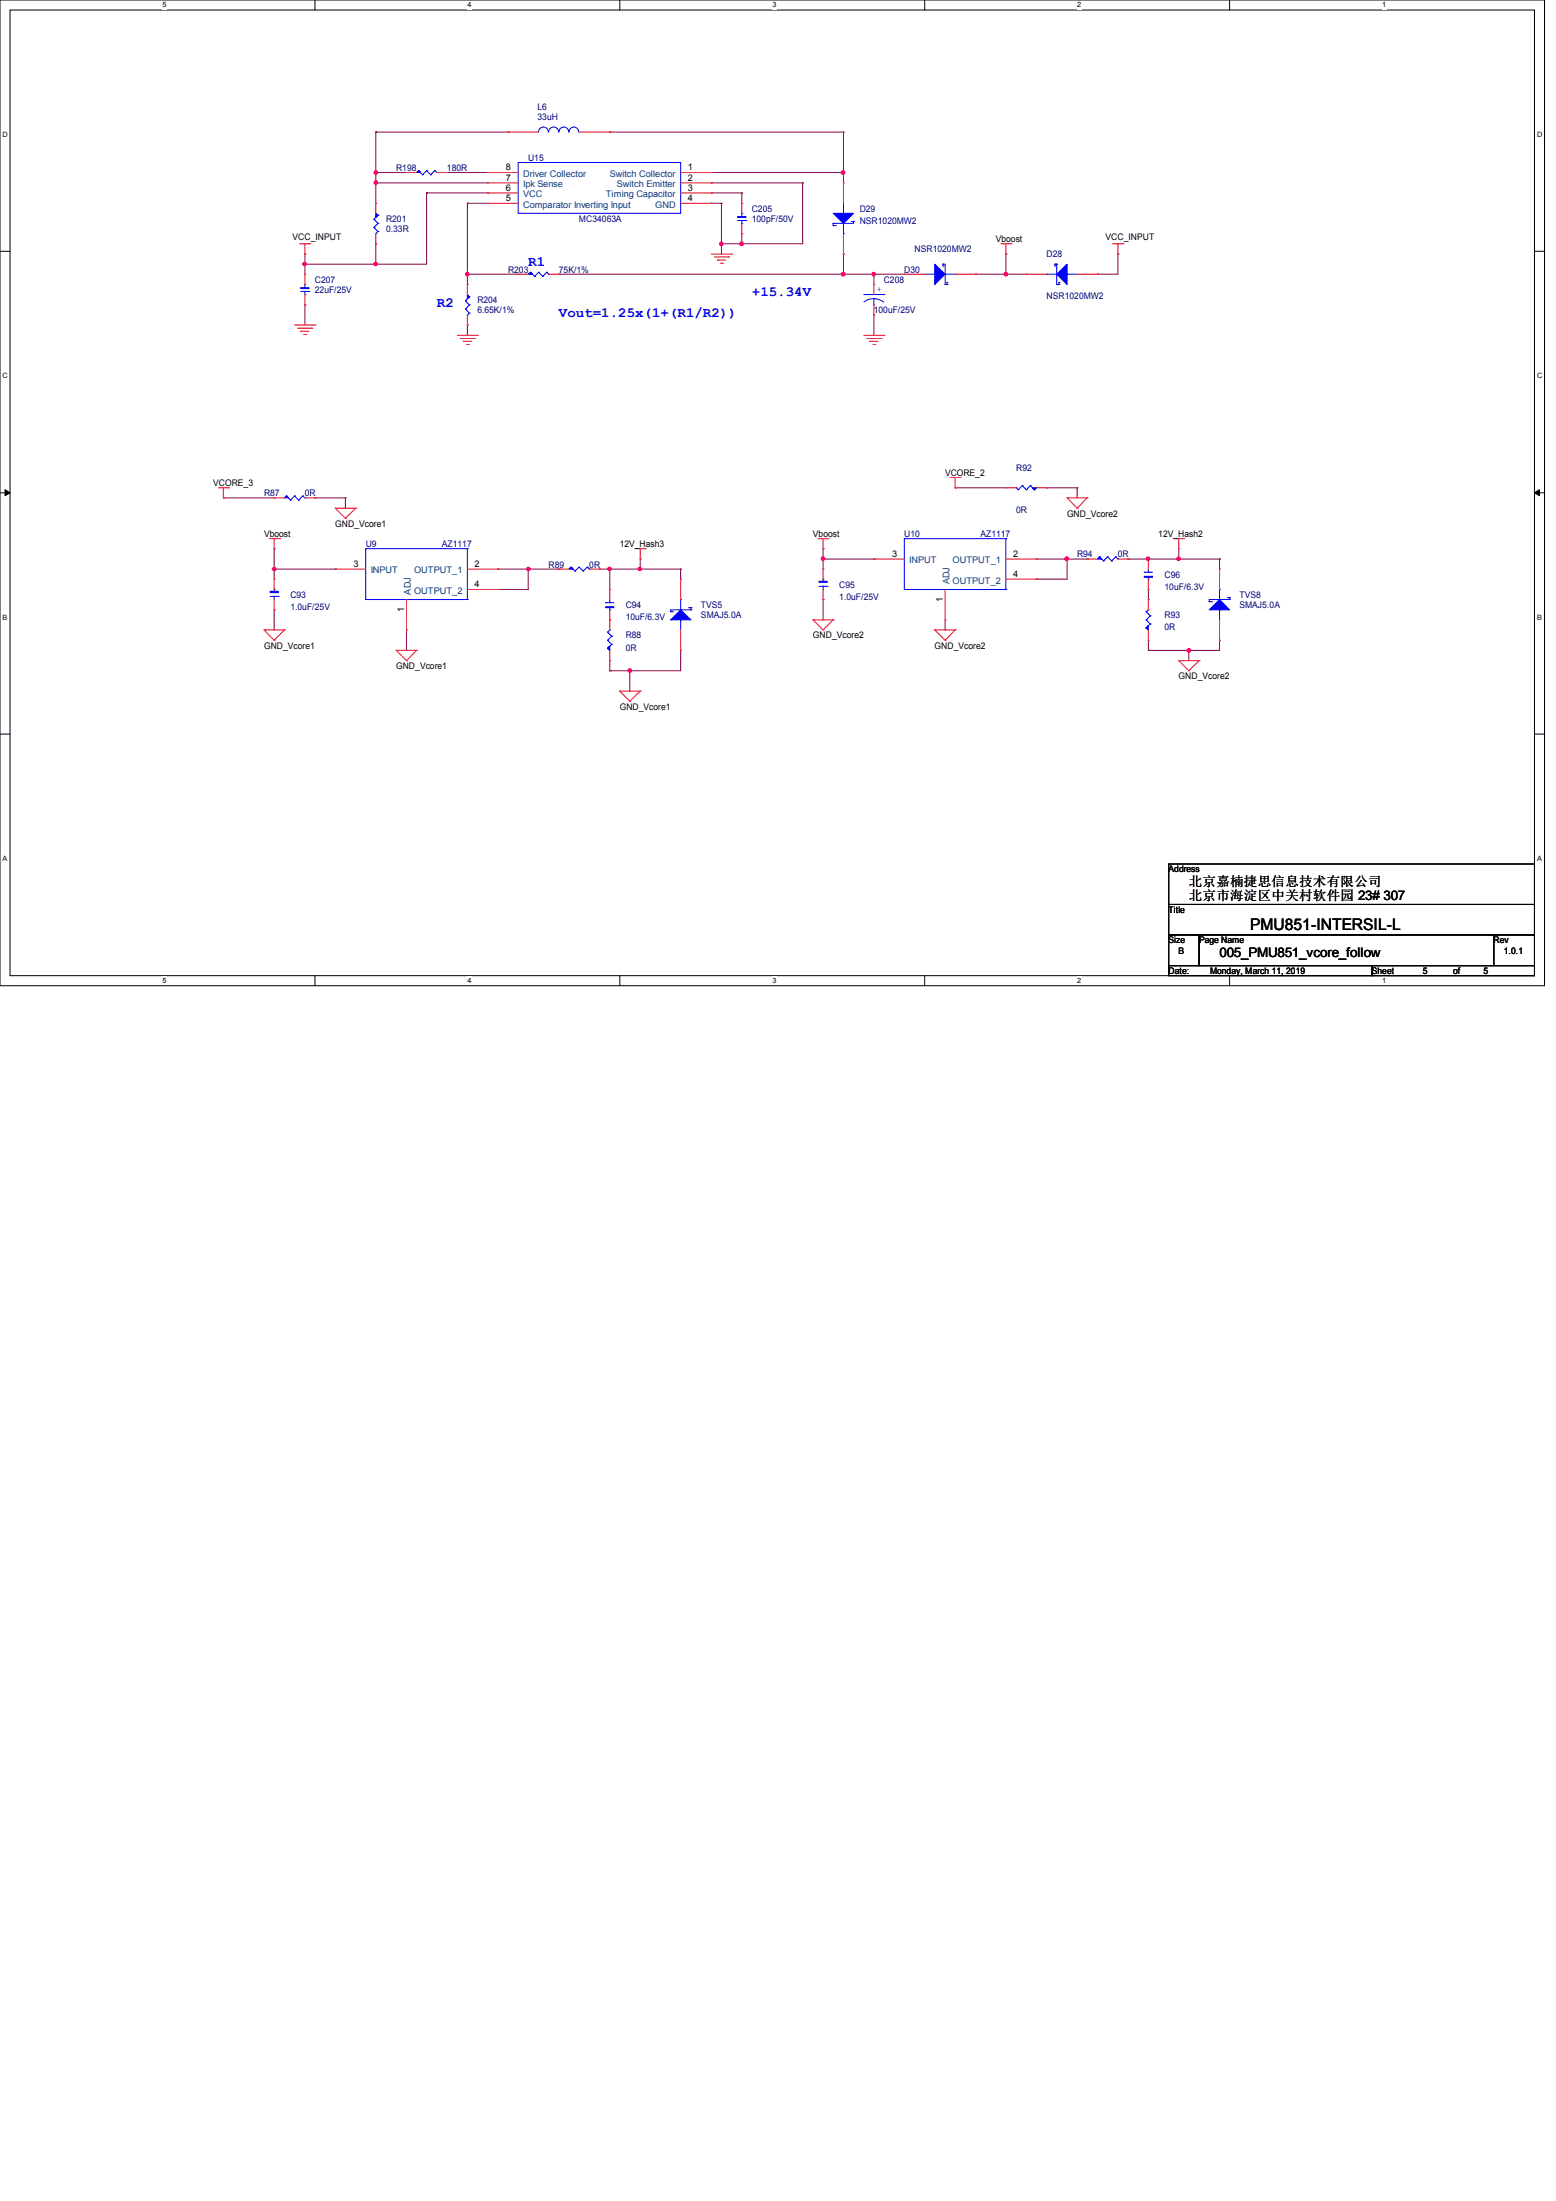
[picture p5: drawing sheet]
<svg xmlns="http://www.w3.org/2000/svg" width="210mm" height="297mm" viewBox="0 0 210 297" stroke-linecap="round" stroke-linejoin="round" font-family="sans-serif">
<path d="M0 0h208.4v133h-208.4zM1.4 1.4h205.7v130.3h-205.7z" fill="none" stroke="#000" stroke-width=".13"/>
<g fill="#fff">
<path d="M21.9 .1h.6v1.1h-.6z"/>
<path d="M21.9 131.8h.6v1.1h-.6z"/>
</g>
<path d="M42.5 0v1.4M42.5 131.7v1.3" fill="none" stroke="#000" stroke-width=".13"/>
<g fill="#fff">
<path d="M63.1 .1h.5v1.1h-.5z"/>
<path d="M63.1 131.8h.5v1.1h-.5z"/>
</g>
<path d="M83.7 0v1.4M83.7 131.7v1.3" fill="none" stroke="#000" stroke-width=".13"/>
<g fill="#fff">
<path d="M104.2 .1h.6v1.1h-.6z"/>
<path d="M104.2 131.8h.6v1.1h-.6z"/>
</g>
<path d="M124.8 0v1.4M124.8 131.7v1.3" fill="none" stroke="#000" stroke-width=".13"/>
<g fill="#fff">
<path d="M145.4 .1h.5v1.1h-.5z"/>
<path d="M145.4 131.8h.5v1.1h-.5z"/>
</g>
<path d="M165.9 0v1.4M165.9 131.7v1.3" fill="none" stroke="#000" stroke-width=".13"/>
<g fill="#fff">
<path d="M186.5 .1h.6v1.1h-.6z"/>
<path d="M186.5 131.8h.6v1.1h-.6z"/>
<path d="M.3 17.6h.8v1.1h-.8z"/>
<path d="M207.4 17.6h.8v1.1h-.8z"/>
<path d="M.3 50.2h.8v1.1h-.8z"/>
<path d="M207.4 50.2h.8v1.1h-.8z"/>
</g>
<path d="M0 33.9h1.4M207.1 33.9h1.3" fill="none" stroke="#000" stroke-width=".13"/>
<g fill="#fff">
<path d="M.3 82.8h.7v1.1h-.7z"/>
<path d="M207.4 82.8h.7v1.1h-.7z"/>
</g>
<path d="M0 66.5h1.4M207.1 66.5h1.3" fill="none" stroke="#000" stroke-width=".13"/>
<path d="M.7 66.1l.7 .4-.7 .4zM207.1 66.5l.7-.4v.8z" fill="#000" stroke="#000" stroke-width=".13"/>
<g fill="#fff">
<path d="M.3 115.3h.7v1.1h-.7z"/>
<path d="M207.4 115.3h.7v1.1h-.7z"/>
</g>
<path d="M0 99.1h1.4M207.1 99.1h1.3M157.7 116.6h49.4v5.4h-49.4zM157.7 122h49.4v4.2h-49.4zM157.7 126.2h4.1v4.1h-4.1zM157.7 130.3h27.5v1.4h-27.5zM161.8 126.2h39.8v4.1h-39.8zM185.2 130.3h21.9v1.4h-21.9zM201.6 126.2h5.5v4.1h-5.5z" fill="none" stroke="#000" stroke-width=".13"/>
<g fill="none" stroke="#800040" stroke-width=".13">
<path d="M50.7 17.8h.1M50.7 17.8v9.6M50.7 17.8h17.9M82.3 17.8h.1M82.3 17.8h31.5M113.8 17.8h.1M113.8 17.8v6.9M41.1 35.6h.1M41.1 34.3h.1M41.1 34.3v2.7M50.7 24.7h.1M50.7 23.3h.1"/>
<path d="M50.7 32.9h.1M50.7 35.6h.1M50.7 24.7h15.1M50.7 32.9v2.7M50.7 23.3h4.2M57.6 26h.1M57.6 26h8.2M57.6 26v9.6h-16.5M60.3 23.3h.1M60.3 23.3h5.5M63.1 37h.1M63.1 27.4h.1"/>
<path d="M63.1 37h6.8M63.1 27.4v11M63.1 27.4h2.7M75.4 37h.1M75.4 37h46.6M96 23.3h.1M96 24.7h.1M96 27.4h.1M96 26h.1M96 24.7h12.3M96 26h4.1M96 23.3h17.8"/>
<path d="M96 27.4h1.4M97.4 32.9h.1M97.4 27.4h.1M97.4 27.4v6.9M100.1 32.9h.1M100.1 31.5h.1M100.1 26h.1M100.1 26v1.4M100.1 31.5v1.4M108.3 24.7h.1M108.3 24.7v8.2h-10.9M113.8 37h.1"/>
<path d="M113.8 23.3h.1M113.8 34.3h.1M113.8 34.3v2.7M117.9 37h.1M117.9 37v1.4M131.7 37h.1M131.7 37h6.8M135.8 37h.1M135.8 34.3h.1M135.8 34.3v2.7M148.1 37h.1M150.9 34.3h.1"/>
<path d="M150.9 34.3v2.7h-2.8M41.1 41.1h.1M41.1 41.1v2.8M63.1 43.9h.1M63.1 43.9v1.4M117.9 42.5h.1M117.9 42.5v2.8M30.1 67.2h.1M30.1 67.2h6.9M37 74h.1M37 76.8h.1M37 76.8h8.3"/>
<path d="M37 74v4.1M42.5 67.2h.1M42.5 67.2h4.1M45.3 76.8h.1M46.6 67.2h.1M46.6 67.2v1.4M67.2 79.5h.1M67.2 76.8h.1M67.2 76.8h8.2M71.3 76.8h.1M71.3 76.8v2.7h-4.1M75.4 76.8h.1"/>
<path d="M80.9 76.8h.1M80.9 76.8h11M82.3 76.8h.1M82.3 76.8v2.7M86.4 76.8h.1M86.4 75.4h.1M86.4 75.4v1.4M91.9 76.8h.1M91.9 76.8v1.3M111.1 74h.1M111.1 75.4h.1M111.1 75.4h6.8"/>
<path d="M111.1 74v2.8M117.9 75.4h.1M128.9 65.8h.1M128.9 65.8h6.9M139.9 75.4h.1M139.9 78.1h.1M139.9 75.4h6.8M141.3 65.8h.1M141.3 65.8h4.1M144 75.4h.1M144 75.4v2.7h-4.1M145.4 65.8h.1"/>
<path d="M145.4 65.8v1.4M146.7 75.4h.1M152.2 75.4h.1M152.2 75.4h12.4M155 79.5v1.4M159.1 75.4h.1M159.1 74v1.4M164.6 75.4h.1M164.6 75.4v1.4M37 82.3h.1M37 82.3v2.7M54.9 87.8h.1"/>
<path d="M54.9 85v2.8M82.3 90.5h.1M82.3 89.2v1.3M85 90.5h.1M85 90.5v2.8M91.9 87.8h.1M91.9 87.8v2.7h-9.6M111.1 80.9h.1M111.1 80.9v2.8M127.6 85h.1M127.6 83.7v1.3M155 80.9h.1"/>
<path d="M155 87.8h.1M155 86.4v1.4M160.4 87.8h.1M160.4 87.8v1.4M164.6 86.4h.1M164.6 86.4v1.4h-9.6"/>
</g>
<g fill="#f0f" stroke="#f0f" stroke-width=".13">
<circle cx="82.3" cy="76.8" r=".24"/>
<circle cx="37" cy="76.8" r=".24"/>
<circle cx="86.4" cy="76.8" r=".24"/>
<circle cx="71.3" cy="76.8" r=".24"/>
<circle cx="144" cy="75.4" r=".25"/>
<circle cx="111.1" cy="75.4" r=".24"/>
<circle cx="154.9" cy="75.4" r=".25"/>
<circle cx="159.1" cy="75.4" r=".24"/>
<circle cx="160.4" cy="87.8" r=".25"/>
<circle cx="85" cy="90.5" r=".24"/>
<circle cx="117.9" cy="37" r=".24"/>
<circle cx="50.7" cy="24.6" r=".25"/>
<circle cx="113.8" cy="23.3" r=".25"/>
<circle cx="50.7" cy="23.3" r=".25"/>
<circle cx="50.7" cy="35.6" r=".24"/>
<circle cx="63" cy="37" r=".24"/>
<circle cx="97.3" cy="32.9" r=".24"/>
<circle cx="100.1" cy="32.9" r=".25"/>
<circle cx="113.8" cy="37" r=".25"/>
<circle cx="41.1" cy="35.6" r=".24"/>
<circle cx="135.8" cy="37" r=".25"/>
</g>
<g fill="none" stroke="#f00" stroke-width=".13">
<path d="M68.6 17.8h.1M68.6 17.8h4.1M78.1 17.8h4.2M82.3 17.8h.1M40.4 32.9h1.4M41.1 34.3h.1M41.1 37h.1M41.1 32.9v1.4M41.1 37v1.4M41.1 39.8v1.3M41.8 32.9h.1M50.7 27.4h.1"/>
<path d="M50.7 32.9h.1M50.7 27.4v1.4M50.7 31.5v1.4M54.9 23.3h.1M54.9 23.3h1.3M59 23.3h1.3M60.3 23.3h.1M63.1 38.4h.1M63.1 38.4v1.4M65.8 23.3h.1M65.8 27.4h.1M65.8 26h.1"/>
<path d="M65.8 24.7h.1M65.8 23.3h4.1M65.8 24.7h4.1M65.8 26h4.1M65.8 27.4h4.1M69.9 37h.1M69.9 37h1.4M74 37h1.4M75.4 37h.1M91.9 23.3h4.1M91.9 24.7h4.1M91.9 26h4.1"/>
<path d="M91.9 27.4h4.1M96 23.3h.1M96 24.7h.1M96 26h.1M96 27.4h.1M96 34.3h2.7M96.4 34.7h1.9M96.8 35.1h.1M96.8 35.1h1.1M97.2 35.5h.3M97.5 35.5h.1M98.3 34.7h.1"/>
<path d="M98.7 34.3h.1M100.1 27.4h.1M100.1 31.5h.1M100.1 27.4v1.4M100.1 30.1v1.4M113.8 24.7h.1M113.8 34.3h.1M113.8 24.7v2.7M113.8 31.5v2.8M117.9 38.4h.1M117.9 38.4v1.4M122 37h.1"/>
<path d="M122 37h2.8M128.9 37h2.8M131.7 37h.1M135.1 32.9h1.3M135.8 34.3h.1M135.8 32.9v1.4M136.4 32.9h.1M138.5 37h.1M138.5 37h2.8M145.4 37h2.7M148.1 37h.1M150.2 32.9h1.4"/>
<path d="M150.9 34.3h.1M150.9 32.9v1.4M151.6 32.9h.1M39.8 43.9h2.7M40.2 44.3h1.9M40.6 44.7h.1M40.6 44.7h1.1M41 45.1h.3M41.1 41.1h.1M41.3 45.1h.1M42.1 44.3h.1M42.5 43.9h.1"/>
<path d="M61.7 45.3h2.7M62.1 45.7h2M62.5 46.1h.1M62.5 46.1h1.1M62.9 46.5h.3M63.1 43.9h.1M63.1 42.5v1.4M63.2 46.5h.1M64.1 45.7h.1M64.4 45.3h.1M116.6 45.3h2.7M117 45.7h1.9"/>
<path d="M117.4 46.1h.1M117.4 46.1h1.1M117.8 46.5h.3M117.9 42.5h.1M117.9 41.1v1.4M118.1 46.5h.1M118.9 45.7h.1M119.3 45.3h.1M29.5 65.8h1.4M30.1 67.2h.1M30.1 65.8v1.4M30.9 65.8h.1"/>
<path d="M36.3 72.7h1.4M37 74h.1M37 78.1h.1M37 67.2h.1M37 72.7v1.3M37 78.1v1.4M37 67.2h1.4M37.7 72.7h.1M41.1 67.2h1.4M42.5 67.2h.1M45.3 68.6h.1M45.3 76.8h.1"/>
<path d="M45.3 68.6h2.7M45.3 68.6l1.3 1.3M45.3 76.8h4.1M46.6 69.9h.1M48 68.6h.1M48 68.6l-1.4 1.3M63.1 76.8h4.1M63.1 79.5h4.1M67.2 76.8h.1M67.2 79.5h.1M75.4 76.8h.1M75.4 76.8h1.4"/>
<path d="M79.5 76.8h1.4M80.9 76.8h.1M82.3 79.5h.1M82.3 79.5v1.4M85.7 74h1.4M86.4 75.4h.1M86.4 74v1.4M87.1 74h.1M91.9 78.1h.1M91.9 78.1v2.8M110.4 72.7h1.4M111.1 74h.1"/>
<path d="M111.1 76.8h.1M111.1 72.7v1.3M111.1 76.8v1.3M111.1 79.5v1.4M111.8 72.7h.1M117.9 75.4h.1M117.9 75.4h4.1M127.6 79.5v4.2M128.2 64.4h1.4M128.9 65.8h.1M128.9 64.4v1.4M129.6 64.4h.1"/>
<path d="M135.8 65.8h.1M135.8 65.8h1.4M135.8 75.4h4.1M135.8 78.1h4.1M139.9 75.4h.1M139.9 78.1h.1M139.9 65.8h1.4M141.3 65.8h.1M144 67.2h.1M144 67.2h2.7M144 67.2l1.4 1.4M145.4 68.6h.1"/>
<path d="M146.7 67.2h.1M146.7 75.4h.1M146.7 67.2l-1.3 1.4M146.7 75.4h1.4M150.9 75.4h1.3M152.2 75.4h.1M155 79.5h.1M155 75.4h.1M155 75.4v1.4M155 78.1v1.4M158.4 72.7h1.4M159.1 74h.1"/>
<path d="M159.1 72.7v1.3M159.8 72.7h.1M164.6 76.8h.1M164.6 76.8v2.7M35.6 85h.1M35.6 85h2.8M35.6 85l1.4 1.4M37 86.4h.1M37 82.3h.1M37 80.9v1.4M38.4 85h.1M38.4 85l-1.4 1.4"/>
<path d="M53.5 87.8h.1M53.5 87.8h2.7M53.5 87.8l1.4 1.4M54.9 89.2h.1M54.9 85h.1M54.9 80.9v4.1M56.2 87.8h.1M56.2 87.8l-1.3 1.4M82.3 89.2h.1M82.3 83.7h.1M82.3 82.3v2.7M82.3 87.8v1.4"/>
<path d="M83.7 93.3h.1M83.7 93.3h2.7M83.7 93.3l1.3 1.3M85 94.6h.1M86.4 93.3h.1M86.4 93.3l-1.4 1.3M91.9 87.8h.1M91.9 85v2.8M109.7 83.7h.1M109.7 83.7h2.7M109.7 83.7l1.4 1.3M111.1 85h.1"/>
<path d="M111.1 80.9h.1M112.4 83.7h.1M112.4 83.7l-1.3 1.3M126.2 85h.1M126.2 85h2.7M126.2 85l1.4 1.4M127.6 86.4h.1M127.6 83.7h.1M128.9 85h.1M128.9 85l-1.3 1.4M155 86.4h.1M155 80.9h.1"/>
<path d="M155 80.9v1.4M155 85v1.4M159.1 89.2h.1M159.1 89.2h2.7M159.1 89.2l1.3 1.3M160.4 90.5h.1M161.8 89.2h.1M161.8 89.2l-1.4 1.3M164.6 86.4h.1M164.6 83.7v2.7"/>
</g>
<g fill="none" stroke="#00f" stroke-width=".13">
<path d="M72.7 17.8a.66 .66 0 0 1 .6-.7 .66 .66 0 0 1 .7 .7M74 17.8a.68 .68 0 0 1 .7-.7 .68 .68 0 0 1 .7 .7M75.4 17.8a.66 .66 0 0 1 .7-.7 .66 .66 0 0 1 .7 .7M76.8 17.8a.66 .66 0 0 1 .6-.7 .66 .66 0 0 1 .7 .7M40.6 39.3h1.1M41.1 39.8h.1M41.1 38.4h.1M41.1 38.4v.4M41.1 39.3v.5M41.7 39.3h.1M50.5 29.6h.1M50.5 30.7h.1"/>
<path d="M50.5 29.6l.5 .5M50.5 30.7l.5 .5M50.7 31.5h.1M50.7 28.8l.3 .2M51 29h.1M51 30.1h.1M51 31.2h.1M51 29l-.5 .6M51 30.1l-.5 .6M51 31.2l-.3 .3M56.5 23h.1M56.5 23l-.3 .3"/>
<path d="M56.5 23l.5 .6M57 23.6h.1M57.6 23h.1M57.6 23l-.6 .6M57.6 23l.5 .6M58.1 23.6h.1M58.7 23h.1M58.7 23l-.6 .6M58.7 23l.3 .3M59 23.3h.1M63.1 39.8l.2 .2M69.9 21.9h22v6.9h-22z"/>
<path d="M71.6 36.7h.1M71.6 36.7l-.3 .3M71.6 36.7l.5 .6M72.1 37.3h.1M72.7 36.7h.1M72.7 36.7l-.6 .6M72.7 36.7l.5 .6M73.2 37.3h.1M73.8 36.7h.1M73.8 36.7l-.6 .6M73.8 36.7l.2 .3M74 37h.1"/>
<path d="M99.6 29.8h1.1M100.1 30.1h.1M100.1 28.8h.1M100.1 28.8v.4M100.1 29.8v.3M100.7 29.8h.1M112.4 30.4h.1M112.4 30.1h.1M112.4 30.1v.3M112.4 30.4h.3M112.7 30.4h.1M113.8 28.8h.1"/>
<path d="M113.8 31.5h.1M113.8 27.4v1.4M113.8 30.1v1.4M114.9 29.9h.1M114.9 29.9h.3M115.2 29.9h.1M115.2 29.9v.2h-2.8M116.6 39.8h2.7M119.3 39.8h.1M124.8 37h1.4M126.2 37h.1M127.3 35.6h.1"/>
<path d="M127.3 35.9h.1M127.3 35.6h.3v2.8M127.3 35.6v.3M127.6 38.4h.1M127.6 38.4h.2M127.6 37h1.3M127.8 38.4h.1M127.8 38.1h.1M127.8 38.1v.3M128.9 37h.1M141.3 37h.1M141.3 37h1.3"/>
<path d="M142.4 35.6h.1M142.4 35.9h.1M142.4 35.6h.2M142.4 35.6v.3M142.6 35.6h.1M142.6 35.6v2.8h.3M142.9 38.4h.1M142.9 38.1h.1M142.9 38.1v.3M144 37h.1M144 37h1.4M62.8 40.6h.1"/>
<path d="M62.8 41.7h.1M62.8 40.6l.5 .5M62.8 41.7l.5 .5M63.1 42.5h.1M63.3 40h.1M63.3 41.1h.1M63.3 42.2h.1M63.3 40l-.5 .6M63.3 41.1l-.5 .6M63.3 42.2l-.2 .3M117.9 41.1h.1M117.9 40.3a2.18 2.18 0 0 1 1.4 .5"/>
<path d="M117.9 40.3a2.17 2.17 0 0 0-1.3 .4M117.9 40.3v.8M37 79.5h.1M37 79.5v.3M38.7 66.9h.1M38.7 66.9l-.3 .3M38.7 66.9l.5 .6M39.2 67.5h.1M39.8 66.9h.1M39.8 66.9l-.6 .6M39.8 66.9l.5 .6M40.3 67.5h.1"/>
<path d="M40.9 66.9h.1M40.9 66.9l-.6 .6M40.9 66.9l.2 .3M41.1 67.2h.1M49.4 74h.1M49.4 74v6.9M49.4 74h13.7M63.1 74h.1M63.1 74v6.9M77 76.5h.1M77 76.5l-.2 .3M77 76.5l.6 .5"/>
<path d="M77.6 77h.1M78.1 76.5h.1M78.1 76.5l-.5 .5M78.1 76.5l.6 .5M78.7 77h.1M79.2 76.5h.1M79.2 76.5l-.5 .5M79.2 76.5l.3 .3M79.5 76.8h.1M110.5 79.1h1.1M111.1 79.1h.1M111.1 78.1h.1"/>
<path d="M111.1 78.1v.3M111.1 79.1v.4M111.6 79.1h.1M122 79.5h.1M122 72.7h.1M122 72.7v6.8M122 79.5h13.8M122 72.7h13.8M135.8 79.5h.1M135.8 72.7h.1M135.8 72.7v6.8M137.2 65.8h.1"/>
<path d="M137.2 65.8l.2 .3M137.4 66.1h.1M138 65.5h.1M138 65.5l.5 .6M138 65.5l-.6 .6M138.5 66.1h.1M139.1 65.5h.1M139.1 65.5l.5 .6M139.1 65.5l-.6 .6M139.6 66.1h.1M139.9 65.8l-.3 .3M148.4 75.1h.1"/>
<path d="M148.4 75.1l-.3 .3M148.4 75.1l.5 .6M148.9 75.7h.1M149.5 75.1h.1M149.5 75.1l-.6 .6M149.5 75.1l.5 .6M150 75.7h.1M150.6 75.1h.1M150.6 75.1l-.6 .6M150.6 75.1l.3 .3M150.9 75.4h.1M154.4 77.2h.1"/>
<path d="M154.4 77.2h1.1M155 77.2h.1M155 78.1h.1M155 76.8v.4M155 77.9v.2M164.6 79.5h.1M164.6 79.5v1.4M36.4 80.5h1.1M37 80.5h.1M37 80.5v.4M37.5 80.5h.1M49.4 80.9h.1"/>
<path d="M49.4 80.9h13.7M63.1 80.9h.1M81.7 81.3h.1M81.7 81.3h1.1M82 87.5h.1M82 86.4h.1M82 85.3h.1M82 87.5l.3 .3M82 86.4l.5 .6M82 85.3l.5 .6M82.3 85h.1M82.3 81.3h.1"/>
<path d="M82.3 82.3h.1M82.3 85l-.3 .3M82.3 80.9v.4M82.3 82v.3M82.5 87h.1M82.5 85.9h.1M82.5 87l-.5 .5M82.5 85.9l-.5 .5M90.5 82.5h.1M90.5 82.5h.3M90.8 82.5h.1M91.9 83.7h.1"/>
<path d="M91.9 80.9h.1M91.9 80.9v1.4M91.9 83.7v1.3M93 82h.1M93 82h.3M93.3 82h.1M93.3 82.3h.1M93.3 82v.3M93.3 82.3h-2.8v.2M154.7 84.8h.1M154.7 83.7h.1M154.7 82.5h.1"/>
<path d="M154.7 84.8l.3 .2M154.7 83.7l.5 .5M154.7 82.5l.5 .6M155 82.3h.1M155 82.3l-.3 .2M155.2 84.2h.1M155.2 83.1h.1M155.2 84.2l-.5 .6M155.2 83.1l-.5 .6M163.2 81.2h.1M163.2 81.2h.3M163.5 81.2h.1"/>
<path d="M164.6 82.3h.1M164.6 82.3v1.4M165.7 80.6h.1M165.7 80.6h.2M165.9 80.6h.1M165.9 80.9h.1M165.9 80.6v.3M165.9 80.9h-2.7v.3"/>
</g>
<g fill="#00f" stroke="#00f" stroke-width=".13">
<path d="M126.2 35.6l1.4 1.4-1.4 1.4z"/>
<path d="M142.6 37l1.4-1.4v2.8z"/>
<path d="M112.4 28.8h2.8l-1.4 1.3z"/>
<path d="M91.9 82.3l1.4 1.4h-2.8z"/>
<path d="M164.6 80.9l1.3 1.4h-2.7z"/>
<path d="M139.3 65.8h.6l-.3 .3z" fill-rule="evenodd"/>
<path d="M56.2 23.3l.3-.3 .3 .3-.3-.3 .3 .3z" fill-rule="evenodd"/>
<path d="M63.1 39.8l.2 .2-.2 .3 .2-.3-.2 .3z" fill-rule="evenodd"/>
<path d="M71.3 37l.3-.3 .2 .3-.2-.3 .2 .3z" fill-rule="evenodd"/>
<path d="M82 87.5l.3-.3v.6l-.3-.3 .3-.3z" fill-rule="evenodd"/>
<path d="M36.4 79.8h1.1v.2h-1.1z" fill-rule="evenodd"/>
<path d="M38.7 66.9l.2 .3h-.5l.3-.3 .2 .3z" fill-rule="evenodd"/>
<path d="M81.7 81.9h1.1v.1h-1.1z" fill-rule="evenodd"/>
<path d="M77 76.5l.3 .3h-.5l.2-.3 .3 .3z" fill-rule="evenodd"/>
<path d="M154.7 84.8l.3-.3v.5l-.3-.2 .3-.3z" fill-rule="evenodd"/>
<path d="M40.6 38.8h1.1v.1h-1.1z" fill-rule="evenodd"/>
<path d="M99.6 29.2h1.1v.1h-1.1z" fill-rule="evenodd"/>
<path d="M154.4 77.8h1.1v.1h-1.1z" fill-rule="evenodd"/>
<path d="M148.4 75.1l.3 .3h-.6l.3-.3 .3 .3z" fill-rule="evenodd"/>
<path d="M50.7 28.8l.3 .2-.3 .3 .3-.3-.3 .3z" fill-rule="evenodd"/>
<path d="M110.5 78.4h1.1v.2h-1.1z" fill-rule="evenodd"/>
</g>
<text font-size="2.2" x="168.7" y="125.4">PMU851-INTERSIL-L</text>
<g font-size="1.9" fill="#00f">
<text x="71.3" y="35.9">R1</text>
<text x="59" y="41.4">R2</text>
<text x="101.5" y="40">+15.34V</text>
<text x="75.4" y="42.8">Vout=1.25x(1+(R1/R2))</text>
</g>
<g font-size="1.8">
<text x="160.4" y="119.5">北京嘉楠捷思信息技术有限公司</text>
<text x="160.4" y="121.5">北京市海淀区中关村软件园 23# 307</text>
<text x="164.6" y="129.2">005_PMU851_vcore_follow</text>
</g>
<g font-size="1.2" fill="#000080">
<text x="72.6" y="14.9">L6</text>
<text x="72.6" y="16.2">33uH</text>
<text x="53.5" y="23.1">R198</text>
<text x="60.3" y="23.1">180R</text>
<text x="71.3" y="21.7">U15</text>
<text x="52.1" y="29.9">R201</text>
<text x="78.1" y="29.9">MC34063A</text>
<text x="101.5" y="28.6">C205</text>
<text x="101.5" y="29.9">100pF/50V</text>
<text x="116" y="28.6">D29</text>
<text x="52.1" y="31.3">0.33R</text>
<text x="116" y="30.2">NSR1020MW2</text>
<text x="123.4" y="34">NSR1020MW2</text>
<text x="141.3" y="34.7">D28</text>
<text x="42.5" y="38.1">C207</text>
<text x="42.5" y="39.5">22uF/25V</text>
<text x="64.4" y="40.9">R204</text>
<text x="68.6" y="36.8">R203</text>
<text x="75.4" y="36.8">75K/1%</text>
<text x="119.3" y="38.1">C208</text>
<text x="122" y="36.8">D30</text>
<text x="141.3" y="40.3">NSR1020MW2</text>
<text x="64.4" y="42.3">6.65K/1%</text>
<text x="117.9" y="42.3">100uF/25V</text>
<text x="137.1" y="63.5">R92</text>
<text x="35.6" y="67">R87</text>
<text x="41.1" y="67">0R</text>
<text x="137.1" y="69.2">0R</text>
<text x="49.4" y="73.8">U9</text>
<text x="59.6" y="73.8">AZ1117</text>
<text x="74" y="76.6">R89</text>
<text x="79.5" y="76.6">0R</text>
<text x="122" y="72.4">U10</text>
<text x="132.3" y="72.4">AZ1117</text>
<text x="145.4" y="75.2">R94</text>
<text x="150.9" y="75.2">0R</text>
<text x="157.2" y="77.9">C96</text>
<text x="39.2" y="80.7">C93</text>
<text x="39.2" y="82.3">1.0uF/25V</text>
<text x="84.4" y="82">C94</text>
<text x="84.4" y="83.7">10uF/6.3V</text>
<text x="94.6" y="82">TVS5</text>
<text x="94.6" y="83.4">SMAJ5.0A</text>
<text x="113.3" y="79.3">C95</text>
<text x="113.3" y="80.9">1.0uF/25V</text>
<text x="157.2" y="83.4">R93</text>
<text x="157.2" y="79.6">10uF/6.3V</text>
<text x="167.3" y="80.7">TVS8</text>
<text x="167.3" y="82">SMAJ5.0A</text>
<text x="84.4" y="86.1">R88</text>
<text x="84.4" y="87.8">0R</text>
<text x="157.2" y="85">0R</text>
</g>
<g font-size="1.2">
<text x="68.3" y="23">8</text>
<text x="92.8" y="23">1</text>
<text x="68.3" y="27.1">5</text>
<text x="68.3" y="25.7">6</text>
<text x="68.3" y="24.4">7</text>
<text x="92.8" y="24.4">2</text>
<text x="92.8" y="25.7">3</text>
<text x="92.8" y="27.1">4</text>
<text x="39.5" y="32.4">VCC_INPUT</text>
<text x="134.4" y="32.7">Vboost</text>
<text x="149.2" y="32.4">VCC_INPUT</text>
<text x="28.8" y="65.6">VCORE_3</text>
<text x="127.5" y="64.2">VCORE_2</text>
<text x="45.3" y="71.1">GND_Vcore1</text>
<text x="144" y="69.7">GND_Vcore2</text>
<text x="35.6" y="72.4">Vboost</text>
<text x="47.7" y="76.5">3</text>
<text x="64" y="76.5">2</text>
<text x="83.6" y="73.8">12V_Hash3</text>
<text x="109.7" y="72.4">Vboost</text>
<text x="120.4" y="75.1">3</text>
<text x="136.7" y="75.1">2</text>
<text x="136.7" y="77.9">4</text>
<text x="156.3" y="72.4">12V_Hash2</text>
<text x="54.6" y="82.5" transform="rotate(-90 54.6 82.5)">1</text>
<text x="64" y="79.2">4</text>
<text x="127.2" y="81.2" transform="rotate(-90 127.2 81.2)">1</text>
<text x="35.6" y="87.5">GND_Vcore1</text>
<text x="109.7" y="86.1">GND_Vcore2</text>
<text x="126.1" y="87.5">GND_Vcore2</text>
<text x="53.5" y="90.3">GND_Vcore1</text>
<text x="83.6" y="95.8">GND_Vcore1</text>
<text x="159.1" y="91.7">GND_Vcore2</text>
<text x="157.7" y="117.7">Address</text>
<text x="157.7" y="123.2">Title</text>
<text x="157.7" y="127.3">Size</text>
<text x="157.7" y="131.4">Date:</text>
<text x="159.1" y="128.7">B</text>
<text x="161.8" y="127.3">Page Name</text>
<text x="163.3" y="131.4">Monday, March 11, 2019</text>
<text x="185.1" y="131.4">Sheet</text>
<text x="192" y="131.4">5</text>
<text x="196.1" y="131.4">of</text>
<text x="200.2" y="131.4">5</text>
<text x="201.6" y="127.3">Rev</text>
<text x="203" y="128.7">1.0.1</text>
</g>
<g font-size="1.2" fill="#004080">
<text x="70.6" y="23.9">Driver Collector</text>
<text x="82.3" y="23.9">Switch Collector</text>
<text x="70.6" y="28">Comparator Inverting Input</text>
<text x="70.6" y="26.6">VCC</text>
<text x="70.6" y="25.3">Ipk Sense</text>
<text x="81.7" y="26.6">Timing Capacitor</text>
<text x="83.3" y="25.3">Switch Emitter</text>
<text x="88.4" y="28">GND</text>
<text x="50" y="77.4">INPUT</text>
<text x="55.9" y="77.4">OUTPUT_1</text>
<text x="122.7" y="76">INPUT</text>
<text x="128.6" y="76">OUTPUT_1</text>
<text x="55.5" y="80.2" transform="rotate(-90 55.5 80.2)">ADJ</text>
<text x="55.9" y="80.1">OUTPUT_2</text>
<text x="128.1" y="78.9" transform="rotate(-90 128.1 78.9)">ADJ</text>
<text x="128.6" y="78.7">OUTPUT_2</text>
</g>
<text font-size="1.2" fill="#00f" x="118.3" y="39.4">+</text>
<g font-size="1">
<text x="21.9" y="1">5</text>
<text x="63.1" y="1">4</text>
<text x="104.2" y="1">3</text>
<text x="145.4" y="1">2</text>
<text x="186.5" y="1">1</text>
<text x=".3" y="18.5">D</text>
<text x="207.5" y="18.5">D</text>
<text x=".3" y="51">C</text>
<text x="207.5" y="51">C</text>
<text x=".3" y="83.6">B</text>
<text x="207.5" y="83.6">B</text>
<text x=".3" y="116.2">A</text>
<text x="207.5" y="116.2">A</text>
<text x="21.9" y="132.7">5</text>
<text x="63.1" y="132.7">4</text>
<text x="104.2" y="132.7">3</text>
<text x="145.4" y="132.7">2</text>
<text x="186.5" y="132.7">1</text>
</g>
</svg>
